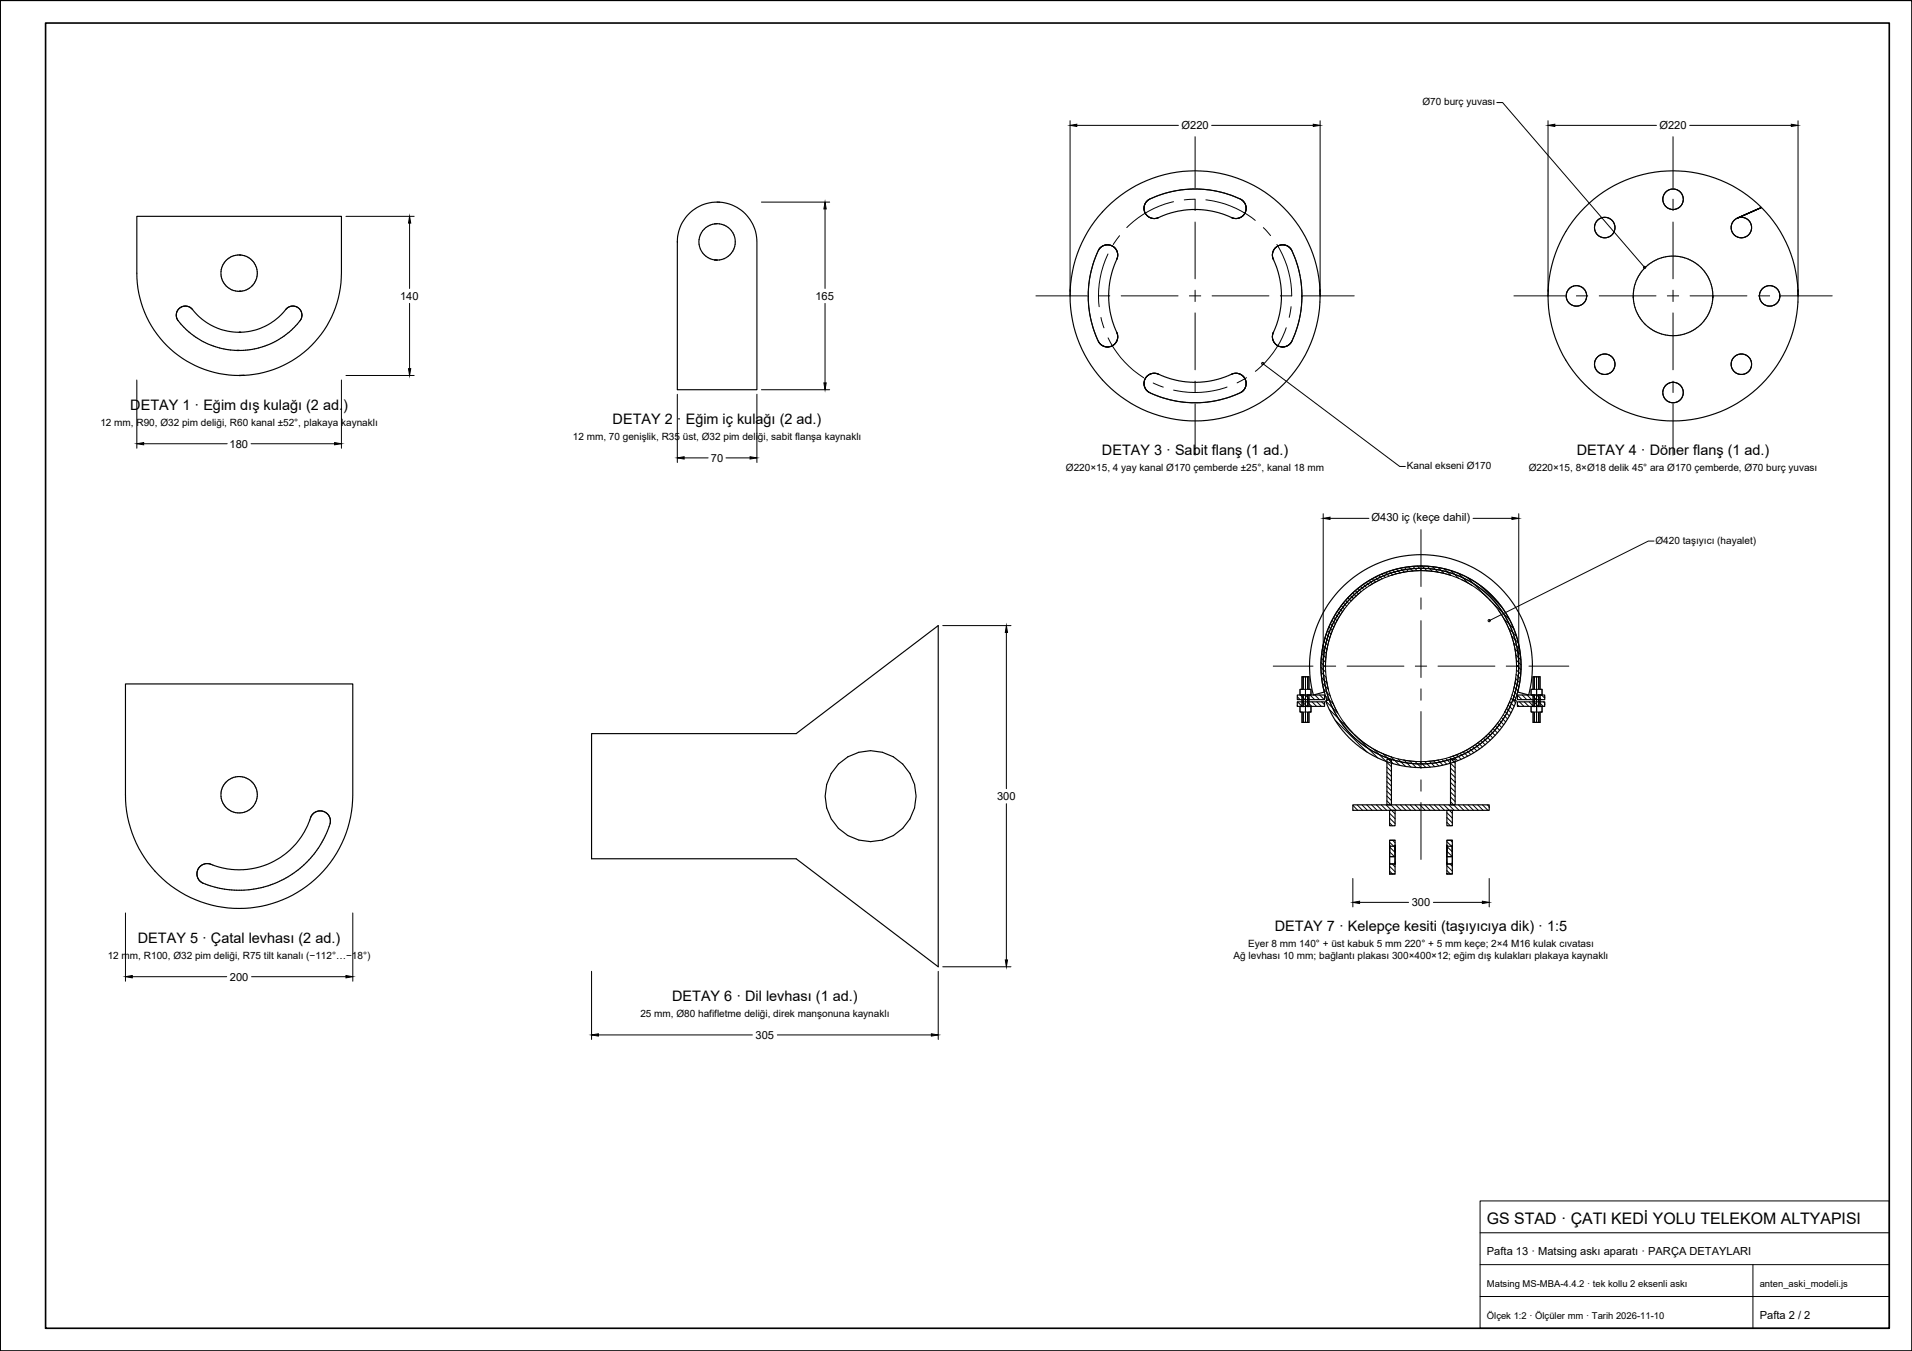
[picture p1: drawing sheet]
<svg xmlns="http://www.w3.org/2000/svg" width="841mm" height="594mm" viewBox="0 0 841 594" stroke-linecap="round" stroke-linejoin="round" font-family="sans-serif">
<!-- layer: CERCEVE -->
<path d="M.1 .1h840.9v594h-840.9zM20.1 10.1h810.9v574h-810.9z" fill="none" stroke="#000" stroke-width=".72"/>
<!-- layer: ANTET -->
<path d="M651 528.1h180v56h-180zM651 556.1h180M651 542.1h180M771 556.1v28M651 570.1h180" fill="none" stroke="#000" stroke-width=".44"/>
<!-- layer: APARAT -->
<g fill="none" stroke="#000" stroke-width=".51">
<path d="M60.2 95.1h90v25a45 45 0 0 1-45 45 45 45 0 0 1-45-45zM303.1 94a17.5 17.5 0 0 1 19-3.8 17.5 17.5 0 0 1 10.8 16.2v65h-35v-65a17.3 17.3 0 0 1 5.2-12.4zM315.4 88.9h1.2M503.2 91.9v.1M503.3 92.5v.1M503.3 90.6v.1M503.4 92.9v.1M503.5 90.2l-.1 .1M503.5 93.1v.1M504 94.1v.1M504.1 88.9l-.1 .1M504.1 94.2v.1"/>
<path d="M504.9 95.1l.3 .2M505.2 87.9h-.1M505.9 95.7h.1M506.1 95.8h.1M506.3 95.9h.1M506.5 95.9h.1M508.7 96h-.1M509 95.9h.1M509.3 95.8l-.1 .1M542.6 96h.1M542.8 96h.1M543.3 96.1h.1"/>
<path d="M544 96.1h-.1M545.2 95.8l-.1 .1M545.3 95.8l-1.1 .3-2-.2-4.8-1.9-4-1.1-5.4-.7-3.9-.1-6.9 1-4 1.1-4.1 1.7M545.4 95.7l-.1 .1M546.4 95.1l-.1 .1M546.6 88.2h.1M546.6 95l-.1 .1M546.9 94.7l-.1 .1M546.9 88.5v.1M547.2 94.3l-.1 .1M547.3 89l.1 .1M547.7 89.8h.1"/>
<path d="M547.8 93.2l-.5 1-1.9 1.5M547.8 90l.1 .1M547.9 93.1l.2-2.3-1-2.1-1.4-1.1-4-1.7-4.6-1.4-5.7-1-4.4-.4-5.5 .2-4.1 .5-5.3 1.3-6.4 2.5-1.4 1.1-.8 1.1-.3 1.6 .7 2.6 1.8 1.6 1.8 .5 1.5-.2M547.9 93.1l-.1 .1M547.9 92.9v.1M548 90.6v.1M548 92.5v.1M548.1 91v.1M548.1 92.1v.1M764.1 96l10.7-4.8zM774.8 91.2l-10.7 4.8a4.5 4.5 0 0 0-1.8 6.8 4.5 4.5 0 0 0 7 .3 4.5 4.5 0 0 0-1-6.9 4.6 4.6 0 0 0-4.1-.3M483.5 109.5v.1"/>
<path d="M483.9 109.1h-.1M484.1 108.9h-.1M485.5 108h-.1M487.8 107.7h.1M488.1 107.8h.1M488.6 107.9h.1M489.9 108.6h.1M490.3 108.9l-2-1.1-1.6-.1-1.6 .4-1.5 1.2-2.5 5.7-1.8 7.4-.6 5.8v3.9l.5 5.4 1.7 6.8 2.4 6.1M490.3 108.9l.1 .1M490.4 109l1 1.7 .2 1.9-3 9.3-.7 4.1-.2 5.2 .6 6.1 1 3.8 2.2 5.7-.1 2.6M490.6 109.3l.1 .1M491.3 110.4v.1"/>
<path d="M491.3 113.8h.1M491.4 113.6h.1M491.5 113.3v.1M491.6 112.9v.1M559.7 112.4v.1M559.7 111.8v.1M559.8 111.5l-.1 .1M559.8 113.1v.1M559.8 113.3l.1 .1M559.9 113.6h.1M560 113.8h.1M560 110.6l-.1 .1"/>
<path d="M560.2 110l-.4 1.3-.1 1.5 2.1 5.6 1.1 4 .7 5.4 .1 3.9-1 6.9-1.1 4-1.8 4.4v2l1.1 2.1 2.2 1.4 1.3 .1 1.5-.4 1.9-1.4M560.3 109.9l1.4-1.5 1.7-.7 2.2 .2 1.9 1.2 2.6 5.6 1.9 7.1 .7 7-.5 8.3-1.8 7.5-2.6 6.1M560.3 109.9l-.1 .1M560.6 109.4h.1M560.9 109.1l-.1 .1M561.1 108.9h-.1M561.5 108.6h-.1M561.6 108.5h-.1M562.9 107.8l-.1 .1M563.2 107.8h.1M563.7 107.7h-.1M564.7 107.7h.1"/>
<path d="M565.4 107.8h.1M566.7 108.4l.1 .1M567.8 109.4v.1M78.6 135.8a4 4 0 0 1 6 .2 26.2 26.2 0 0 0 41.8-.6l1.3-.7 1.4-.1a4 4 0 0 1 2.9 6.4 34 34 0 0 1-40.9 10.1 30.1 30.1 0 0 1-13.4-11.4v-2.2zM470.7 130.1a55 55 0 0 0 55 55 55 55 0 0 0 55-55M470.7 130.1a55 55 0 0 1 55-55 55 55 0 0 1 55 55M470.7 127.4v2.7M487.7 129.9v.2M563.7 129.9v.2M580.6 127.4l.1 2.7M680.9 130.1a55 55 0 0 0 55 55 55 55 0 0 0 55-55M680.9 130.1a55 55 0 0 1 55-55 55 55 0 0 1 55 55"/>
<path d="M681 127.4l-.1 2.7M773.9 130.1l.2 1.3a4.6 4.6 0 0 0 3 3h2.6a4.7 4.7 0 0 0 3-3l.2-1.7a4.6 4.6 0 0 0-4-4.1h-.9a4.5 4.5 0 0 0-4.1 4.7M790.9 127.4v2.7M105.2 146.1h.7M483.3 150.4l.5 .7M483.3 150.5l.1 .1M483.8 151.1h.1M483.9 151.1l1 .9 1.6 .5h1.7l1.3-.6M484.2 151.5h.1M484.4 151.7h.1M486.3 152.5h.1M489.6 151.8l-.1 .1"/>
<path d="M489.9 151.7h-.1M490.2 151.4l-.1 .1M490.4 151.2l-.1 .1M490.7 150.8l-.1 .1M490.9 150.5v.1M491.3 146.5l.1 .1M491.4 149.4v.1M491.4 149.5l-.6 1.3-1.2 1M491.6 147.1v.1M560 149.6v.1M560.5 150.6v.1M560.6 150.8h.1"/>
<path d="M561.5 151.7h.1M561.6 151.8h.1M562.6 152.3h.1M562.8 152.4h.1M565 152.5h-.1M566.9 151.7h-.1M567.8 150.7v.1M567.9 150.6h.1M107.4 165.1h-2.2M503.2 168.9v.1M503.3 167.6v.1M503.3 169.6v.1"/>
<path d="M504 171.3h.1M504.1 165.9v.1M504.3 171.5v.1M504.3 171.6l1.8 1.3 5.4 2 6.5 1.6 5.7 .6 5.8-.1 6-.9 5.9-1.7 3.8-1.5 1.5-1M504.9 165.1v.1M505.1 172.3h.1M505.1 165h-.1M505.2 172.4h.1M506 164.5h-.1M506.2 164.4h-.1M506.3 164.4h.1M507.2 164.1l-.1 .1"/>
<path d="M508.6 164.2h.1M509.2 164.4l-2.6-.1-1.2 .5-1.4 1.2-.6 1.2-.2 2.1 1.1 2.2M509.2 164.4h.1M542 164.4l-.1 .1M542.9 164.2h-.1M543.2 164.1l-.1 .1M544.6 164.3h.1M545.1 164.4l-2.4-.2-8.8 3-7.2 .9-5.2-.2-4.1-.7-8.1-2.8M545.1 164.4h.1M545.2 164.4l1 .5M545.3 164.4l.1 .1M546.2 164.9l.1 .1"/>
<path d="M546.3 165l.5 .5M546.3 172.3h-.1M546.4 165.1l.1 .1M546.5 172.1l-.1 .1M546.8 171.8l-.1 .1M546.8 165.5h.1M546.9 165.5l.2 .3M547.1 165.8l.1 .1M547.1 171.4v.1M547.2 165.9l.3 .4M547.3 171.3l-.5 .5M547.4 171.2l-.1 .1"/>
<path d="M547.5 166.3l.1 .1M547.6 166.4l.5 2.7-.7 2.1M547.8 170.3v.1M547.9 167.1v.1M548.1 167.9v.1M589.8 258.8a49 49 0 0 1 59.4-8.5 49 49 0 0 1 23.2 55.3l-4.8-1.3a44 44 0 0 0-42.5-55.4 44 44 0 0 0-42.6 55.4l-4.8 1.3a49 49 0 0 1 12.1-46.8zM593.5 262.3a44 44 0 0 1 54.9-6.7 44 44 0 0 1 18 52.4l-.9-.3a43 43 0 0 0-40.5-57.8 43 43 0 0 0-40.4 57.8l-.9 .3a43.9 43.9 0 0 1 9.8-45.7zM55.2 300.8h100v48.7a50 50 0 0 1-50 50 50 50 0 0 1-50-50zM570.6 308.6h12v2h-12zM570.6 305.6h12v2.1h-12zM583.1 308.2l1.5-.5 2.7 5.9 3.6 5.5 5.2 5.7 4.7 3.7 5.7 3.2 6.6 2.6 6.5 1.3 4.3 .3 6.6-.3 6.4-1.3 6.7-2.6 5.2-2.9 5.2-4 5.2-5.7 3.3-5 3-6.4 1.5 .5-3.1 6.7-3.5 5.2-4.1 4.7-4.8 4-5.2 3.4-6.7 2.9-6.1 1.6-7.3 .8-7.4-.4-6.1-1.3-6.4-2.4-6.4-3.6-4.9-3.9-5.4-5.8-3.7-5.7zM667.5 308.6h12v2h-12z"/>
<path d="M667.5 305.6h12v2.1h-12zM260.2 322.6h90l62.5-47.5v150l-62.5-47.5h-90zM610.1 333.9h1.9v20h-1.9zM638 333.9h2.1v20h-2.1zM595.1 353.9h60v2.4h-60zM611.2 356.3h2.4v6.8h-2.4zM636.4 356.3h2.4v6.8h-2.4zM611.2 369.5h2.4v7.2h-2.4zM611.2 379.9h2.4v4.4h-2.4zM611.2 372.1h2.4v7.8h-2.4zM611.2 369.5h2.4M611.2 376.7h2.4"/>
<path d="M636.4 369.5h2.4v7.2h-2.4zM636.4 379.9h2.4v4.4h-2.4zM636.4 372.1h2.4v7.8h-2.4zM636.4 369.5h2.4M636.4 376.7h2.4M87.9 381.1l.2-.2a5 5 0 0 1 6.3-.2 33.3 33.3 0 0 0 42.6-22l1-1.2 1.2-.6a4.5 4.5 0 0 1 3.8 .2l1.5 1.4a4.7 4.7 0 0 1 .7 3.8 42 42 0 0 1-56 26 4.5 4.5 0 0 1-2.4-5.3zM611.2 384.3h2.4M636.4 384.3h2.4"/>
<circle cx="735.9" cy="87.6" r="4.5"/>
<circle cx="315.4" cy="106.4" r="8"/>
<circle cx="705.9" cy="100.1" r="4.5"/>
<circle cx="105.2" cy="120.1" r="8"/>
<circle cx="693.4" cy="130.1" r="4.5"/>
<circle cx="735.9" cy="130.1" r="17.5"/>
<circle cx="705.9" cy="160.2" r="4.5"/>
<circle cx="735.9" cy="172.6" r="4.5"/>
<circle cx="766" cy="160.2" r="4.5"/>
<circle cx="105.2" cy="349.5" r="8"/>
<circle cx="382.9" cy="350.1" r="20"/>
</g>
<!-- layer: EKSEN -->
<g fill="none" stroke="#000" stroke-width=".44">
<path d="M525.7 60.1v22.5M735.9 60.1v22.5M516.2 88.7a42.4 42.4 0 0 0-20.6 11.4M520.9 87.9l4.7-.3 .1 5M525.7 97.6v25M530.4 87.9a42.1 42.1 0 0 1 21.7 9M735.9 87.6v5M735.9 97.6v25M487.4 111.7a42.5 42.5 0 0 0-3.9 23.2M492.4 103.6l-2.7 3.9M555.7 100.1l3.2 3.5M561.7 107.5a42.3 42.3 0 0 1 6.5 22.6h-5"/>
<path d="M455.7 130.1h22.5M483.2 130.1h5M484.3 139.6l1.3 4.6M493.2 130.1h25M523.2 130.1h5M525.7 127.6v5M525.7 137.6v25M533.2 130.1h25M567.9 134.8l-.8 4.7M573.2 130.1h22.5M665.9 130.1h22.5M693.4 130.1h5"/>
<path d="M703.4 130.1h25M733.4 130.1h5M735.9 127.6v5M735.9 137.6v25M743.4 130.1h25M773.4 130.1h5M783.4 130.1h22.5M487.4 148.6a42.8 42.8 0 0 0 15.7 17.5M565.8 144.1a42 42 0 0 1-13.6 19.2M507.3 168.4l4.4 1.8M525.7 167.6v5M525.7 177.6v22.5"/>
<path d="M539.7 170.2a42.3 42.3 0 0 1-23.5 1.3M548.3 166.1l-4.2 2.3M735.9 167.6v5M735.9 177.6v22.5M625 232.9v25M625 262.9v5M625 272.9v25M560.1 292.9h17.4M582.5 292.9h5M592.5 292.9h25M622.5 292.9h5M632.5 292.9h25"/>
<path d="M662.5 292.9h5M672.5 292.9h17.6M625 302.9v5M625 312.9v25M625 342.9v5M625 352.9v25"/>
</g>
<!-- layer: OLCU -->
<g fill="none" stroke="#000" stroke-width=".44">
<path d="M470.7 53.1v75M473.7 55.1h44.7M533 55.1h44.7M580.7 53.1v75M658.4 45.1h2.5l62.5 72.5M680.9 53.1v75M683.9 55.1h44.7M743.2 55.1h44.7M790.9 53.1v75M152.2 95.1h30M180.2 98.1v28.7M334.9 88.9h30"/>
<path d="M362.9 91.9v34.9M180.2 133.4v28.7M362.9 133.4v35M555.4 159.9l60.3 45.2h2.5M60.2 167.1v30M150.2 167.1v30M152.2 165.1h30M297.9 173.4v30M332.9 173.4v30M334.9 171.4h30M63.2 195.1h36.7M110.4 195.1h36.8"/>
<path d="M300.9 201.4h10.6M319.3 201.4h10.6M582 225.9v65M585 227.9h17.1M647.9 227.9h17.1M668 225.9v65M727.6 237.9h-2.6l-69.9 35M414.7 275.1h30M442.7 278.1v68.7M442.7 353.4v68.7M595.1 386.3v12.5M598 396.8h21.6"/>
<path d="M630.5 396.8h21.5M655.1 386.3v12.5M55.2 401.5v30M155.2 401.5v30M58.2 429.5h41.5M110.6 429.5h41.6M260.2 427.1v30M412.7 427.1v30M414.7 425.1h30M263.2 455.1h67.7M341.9 455.1h67.8"/>
<circle cx="723.4" cy="117.6" r=".49"/>
<circle cx="555.4" cy="159.8" r=".49"/>
<circle cx="655" cy="272.9" r=".49"/>
</g>
<!-- layer: KECE -->
<g fill="none" stroke="#000" stroke-width=".44">
<path d="M595.3 263.2a42 42 0 0 1 45.8-9.1 42 42 0 0 1 26 38.8h.9h-.9a42 42 0 0 1-58.1 38.8 42 42 0 0 1-13.7-68.5z"/>
<circle cx="625" cy="292.9" r="43"/>
</g>
<!-- layer: TARAMA -->
<g fill="none" stroke="#000" stroke-width=".44">
<path d="M596.1 259.7l1.4 1.5M597.3 258.8l1.4 1.4M598.5 257.9l1.4 1.4M599.7 256.9l1.4 1.5M600.9 256.1l1.5 1.4M602.3 255.3l1.4 1.4M603.6 254.5l1.5 1.5M605 253.8l1.5 1.4M606.4 253l1.5 1.6M607.9 252.4l1.5 1.5M609.4 251.8l1.5 1.6M610.9 251.2l1.6 1.6"/>
<path d="M612.5 250.7l1.7 1.6M614.2 250.2l1.7 1.7M615.9 249.9l1.7 1.7M617.7 249.5l1.7 1.8M619.6 249.2l1.8 1.9M621.5 249.1l1.9 1.9M623.5 248.9l2 2M625.6 248.9l1 1.1M626.6 250l1.1 1M627.8 249l2.2 2.2M630.1 249.2l2.4 2.4M632.6 249.6l2.6 2.6"/>
<path d="M635.3 250.1l2.9 2.9M638.2 250.9l3.4 3.4M641.5 252.1l4.3 4.3M645.4 253.9l9 9M651.1 257.4l9.4 9.5M583.3 278.8l.8 .8M583.9 277.3l1.6 1.5M584.1 279.6l.8 .8M584.5 275.7l1.5 1.6M585.2 274.2l.7 .8M585.9 272.9l1.5 1.4M586 275.1l.7 .7"/>
<path d="M586.6 271.5l1.5 1.4M587.4 270.1l1.4 1.5M588.2 268.8l1.5 1.5M589.1 267.6l1.4 1.4M590 266.3l1.4 1.5M590.9 265.1l1.5 1.5M591.9 264l1.4 1.4M592.9 262.9l1.4 1.4M593.9 261.8l1.4 1.4M595 260.7l1.4 1.5M655.1 263.6l6.2 6.1M661.3 269.8l2.7 2.7"/>
<path d="M661.6 272.2l2.3 2.3M663.6 276.4l3.4 3.4M663.9 274.5l1.9 2M665 279.8l2.8 2.9M581.1 293.5l2 2M581.1 291.4l1.9 1.9M581.1 295.7l2.2 2.2M581.2 289.4l1.9 1.9M581.3 298l2.4 2.4M581.4 287.4l1.8 1.9M581.6 285.6l1.8 1.7M582 283.8l1.7 1.7"/>
<path d="M582.4 282.1l1.7 1.7M582.8 280.4l1.7 1.6M665.8 282.8l2.6 2.6M666.4 285.5l2.4 2.3M666.7 298.5l1.7 1.7M666.7 288l2.3 2.2M666.9 296.6l1.8 1.8M667 294.6l1.9 1.9M667 290.3l2.1 2.1M667 292.5l2 2M570.6 310.6h.1M570.6 306.4l1.3 1.3"/>
<path d="M570.8 308.6l2 2M572 305.6l2 2.1M572.9 308.6l2 2M574.1 305.6l2 2.1M575 308.6l2 2M576.2 305.6l2.1 2.1M577.1 308.6l2 2M578.3 305.6l2.1 2.1M579.2 308.6l2 2M580.5 305.6l2 2.1M581.3 308.6l1.3 1.3M581.7 300.5l2.6 2.6"/>
<path d="M582.2 303.1l1.4 1.4M582.6 305.6v.1M583 306.1l3.4 3.4M583.2 308.3l5.3 5.4M583.6 304.6l1.6 1.4M584.6 307.7h.1M584.7 312l4.1 4M587.3 316.7l14 14M588.8 316.1l6.2 6.2M657.8 319.2l1.8 1.9M658.7 318.1l1.9 1.8M659.6 316.8l1.8 1.9"/>
<path d="M660.4 315.6l1.9 1.9M661.2 314.3l1.9 1.9M662 312.9l1.9 1.9M662.7 311.5l2 2M663.4 310.1l.8 .7M664 308.6l2 2M664.2 310.8l1.2 1.2M664.6 307l2.1 2M665.1 305.4l1.6 1.6M665.6 303.8l1.6 1.6M666 302.1l1.7 1.7M666.4 300.3l1.7 1.7"/>
<path d="M667.5 305.7l1.9 2M667.5 309.9l.7 .7M668.3 308.6l2 2M669.6 305.6l2 2.1M670.5 308.6l2 2M671.7 305.6l2 2.1M672.6 308.6l2 2M673.8 305.6l2 2.1M674.7 308.6l2 2M675.9 305.6l2.1 2.1M676.8 308.6l2 2M678.1 305.6l1.4 1.4"/>
<path d="M678.9 308.6l.6 .6M595.7 323l6.1 6.1M601.9 329.2l4.1 4.1M604.3 329.5l2.3 2.3M606.7 331.8l2.9 3M608.5 331.5l4.3 4.3M610.1 337.3l1.9 2M610.1 335.2l1.9 2M610.1 339.4l1.9 2M610.9 333.9l1.1 1.2M611.9 332.8l3.7 3.7M614.9 333.7l1.3 1.3"/>
<path d="M616.2 335l2 2M617.6 334.2l3 3.1M620.1 334.6l2.8 2.9M622.4 334.8l2.7 2.7M624.6 334.9l2.6 2.6M626.7 334.9l2.4 2.4M628.7 334.7l.9 1M629.7 335.7l1.3 1.4M630.6 334.6l.9 .8M631.5 335.5l1.4 1.3M632.4 334.3l2.2 2.2M634.2 333.9l2.2 2.2"/>
<path d="M635.9 333.5l4.2 4.1M637.6 333l2.5 2.5M638 339.9l2.1 2M638 337.7l2.1 2M639.1 332.5l2.1 2M640.7 331.9l2 2M642.2 331.3l1.9 1.9M643.6 330.6l2 1.9M645 329.9l.7 .7M645.8 330.6l1.1 1.2M646.4 329.1l.7 .7M647.1 329.8l1.2 1.2"/>
<path d="M647.7 328.3l1.9 1.9M649 327.4l1.9 1.9M650.2 326.6l1.8 1.8M651.4 325.6l.7 .7M652.1 326.4l1.1 1.1M652.6 324.7l1.8 1.8M653.7 323.7l1.8 1.8M654.8 322.6l1.8 1.9M655.8 321.5l1.8 1.9M656.8 320.4l1.9 1.9M595.1 356.2v.1M595.1 354.1l2.1 2.2"/>
<path d="M597 353.9l2.3 2.4M599.1 353.9l2.4 2.4M601.2 353.9l2.4 2.4M603.3 353.9l2.4 2.4M605.4 353.9l2.5 2.4M607.6 353.9l2.4 2.4M609.7 353.9l3.9 4M610.1 345.8l1.9 2M610.1 341.6l1.9 1.9M610.1 352.1l4.1 4.2M610.1 350l1.9 2.1M610.1 347.9l1.9 2"/>
<path d="M610.1 343.7l1.9 2M611.2 359.7l2.4 2.4M611.2 357.6l2.4 2.4M613.9 353.9l2.4 2.4M616 353.9l2.4 2.4M618.2 353.9l2.4 2.4M620.3 353.9l2.4 2.4M622.4 353.9l2.4 2.4M624.5 353.9l2.4 2.4M626.6 353.9l2.5 2.4M628.8 353.9l2.4 2.4M630.9 353.9l2.4 2.4"/>
<path d="M633 353.9l2.4 2.4M635.1 353.9l3.7 3.7M636.4 359.5l2.4 2.4M636.4 357.3l2.4 2.5M637.3 353.9l2.3 2.4M638 352.6l3.8 3.7M638 350.4l2.1 2.1M638 348.3l2.1 2M638 346.2l2.1 2M638 344.1l2.1 2M638 342l2.1 2M641.5 353.9l2.4 2.4"/>
<path d="M643.6 353.9l2.4 2.4M645.7 353.9l2.5 2.4M647.9 353.9l2.4 2.4M650 353.9l2.4 2.4M652.1 353.9l2.4 2.4M654.2 353.9l.9 .8M611.2 361.8l1.3 1.3M611.2 376.7h.1M611.2 374.6l2.2 2.1M611.2 372.5l2.4 2.3M611.2 370.3l2.4 2.4M612.3 379.9l1.3 1.3"/>
<path d="M612.5 369.5l1.1 1.1M636.4 361.6l1.5 1.5M636.4 376.4l.3 .3M636.4 374.3l2.4 2.4M636.4 372.2l2.4 2.4M636.4 370.1l2.4 2.4M637.8 379.9l1 1.1M638 369.5l.8 .8M611.2 383l1.3 1.3M611.2 380.9l2.4 2.4M636.4 382.8l1.5 1.5M636.4 380.7l2.4 2.4"/>
</g>
<!-- layer: CIVATA_PIM -->
<g fill="none" stroke="#000" stroke-width=".44">
<path d="M573.3 297.6v5.4M574.2 297.6h-1.5v5.4M575.2 297.6h.6v5.4M674.9 297.6v5.4M675.9 297.6h-1.5v5.4M676.8 297.6h.6v5.4M571.8 303.1h2.4v2.5h-2.4zM571.8 310.6h2.4v2.5h-2.4zM572.7 313.2v4.4h1.5M572.7 305.4v5.4M572.8 303.1h-1v2.5h1M572.8 310.6h-1v2.5h1"/>
<path d="M573.3 305.4v5.4M573.3 313.2v4.4M574.2 303.1h2.5v2.5h-2.5zM574.2 310.6h2.5v2.5h-2.5zM575.2 303v-5.4h-1v20h1M575.2 305.4v5.4M575.2 313.2v4.4M575.7 303.1h1v2.5h-1M575.7 310.6h1v2.5h-1M575.8 313.2v4.4h-.6M575.8 305.4v5.4M673.5 303.1h2.4v2.5h-2.4z"/>
<path d="M673.5 310.6h2.4v2.5h-2.4zM674.4 313.2v4.4h1.5M674.4 305.4v5.4M674.4 303.1h-.9v2.5h.9M674.4 310.6h-.9v2.5h.9M674.9 305.4v5.4M674.9 313.2v4.4M675.9 303.1h2.4v2.5h-2.4zM675.9 310.6h2.4v2.5h-2.4zM676.8 303v-5.4h-.9v20h.9M676.8 305.4v5.4M676.8 313.2v4.4"/>
<path d="M677.3 303.1h1v2.5h-1M677.3 310.6h1v2.5h-1M677.4 313.2v4.4h-.6M677.4 305.4v5.4"/>
</g>
<!-- layer: APARAT -->
<g fill="#000">
<circle cx="611.2" cy="379.9" r=".25"/>
<circle cx="611.2" cy="372.1" r=".25"/>
<circle cx="611.2" cy="372.2" r=".25"/>
<circle cx="611.2" cy="372.3" r=".25"/>
<circle cx="613.6" cy="372.1" r=".25"/>
<circle cx="613.6" cy="379.9" r=".25"/>
<circle cx="613.6" cy="372.3" r=".25"/>
<circle cx="613.6" cy="372.2" r=".25"/>
<circle cx="636.4" cy="379.9" r=".25"/>
<circle cx="636.4" cy="372.1" r=".25"/>
<circle cx="636.4" cy="372.2" r=".25"/>
<circle cx="636.4" cy="372.3" r=".25"/>
<circle cx="638.8" cy="372.1" r=".25"/>
<circle cx="638.8" cy="372.2" r=".25"/>
<circle cx="638.8" cy="372.3" r=".25"/>
<circle cx="638.8" cy="379.9" r=".25"/>
</g>
<!-- layer: TASIYICI_REF -->
<g fill="none" stroke="#000" stroke-width=".44">
<path d="M607.1 254.9l-4.6 2.6M638 253a42.1 42.1 0 0 0-26 0M642.9 254.9l4.7 2.5M591 268.2a42.4 42.4 0 0 0-8 24.8M598.3 260.6l-3.9 3.6M651.8 260.5l3.8 3.7M659 268.2a42 42 0 0 1 8.1 24.7M583.4 298.2l1 5.2M666.7 298.1l-.9 5.2M586 308.4l2.2 4.8M591.1 317.6a41.7 41.7 0 0 0 21 15.3M659.1 317.6a42 42 0 0 1-21 15.2"/>
<path d="M664.1 308.3l-2.2 4.8M617.2 334.2l5.3 .6M633 334.2l-5.3 .6"/>
</g>
<!-- layer: OLCU -->
<g fill="#000" stroke="#000" stroke-width=".44">
<path d="M470.7 55.1l3-.5v1zM577.7 54.6l3 .5-3 .5zM680.9 55.1l3-.5v1zM787.9 54.6l3 .5-3 .5zM180.2 95.1l.5 3h-1zM362.9 88.9l.5 3h-1zM179.7 162.1h1l-.5 3zM362.4 168.4h1l-.5 3zM60.2 195.1l3-.5v1zM147.2 194.6l3 .5-3 .5zM297.9 201.4l3-.6v1.1zM329.9 200.8l3 .6-3 .5z"/>
<path d="M582 227.9l3-.5v1zM665 227.4l3 .5-3 .5zM442.7 275.1l.5 3h-1zM595.1 396.8l2.9-.5v1zM652 396.3l3.1 .5-3.1 .5zM55.2 429.5l3-.5v1zM152.2 429l3 .5-3 .5zM442.2 422.1h1l-.5 3zM260.2 455.1l3-.5v1zM409.7 454.6l3 .5-3 .5z"/>
</g>
<text font-size="7" x="654" y="538.1">GS STAD · ÇATI KEDİ YOLU TELEKOM ALTYAPISI</text>
<g font-size="6.4">
<text x="57.3" y="180.1">DETAY 1 · Eğim dış kulağı (2 ad.)</text>
<text x="269.5" y="186.4">DETAY 2 · Eğim iç kulağı (2 ad.)</text>
<text x="484.7" y="200.1">DETAY 3 · Sabit flanş (1 ad.)</text>
<text x="693.5" y="200.1">DETAY 4 · Döner flanş (1 ad.)</text>
<text x="560.7" y="409.3">DETAY 7 · Kelepçe kesiti (taşıyıcıya dik) · 1:5</text>
<text x="60.6" y="414.5">DETAY 5 · Çatal levhası (2 ad.)</text>
<text x="295.6" y="440.1">DETAY 6 · Dil levhası (1 ad.)</text>
</g>
<g font-size="4.9">
<text x="519.7" y="56.8">Ø220</text>
<text x="729.9" y="56.8">Ø220</text>
<text x="176" y="131.8">140</text>
<text x="358.7" y="131.8">165</text>
<text x="101" y="196.8">180</text>
<text x="312.7" y="203.1">70</text>
<text x="603.3" y="229.2">Ø430 iç (keçe dahil)</text>
<text x="438.6" y="351.8">300</text>
<text x="621" y="398.5">300</text>
<text x="101.1" y="431.2">200</text>
<text x="332.3" y="456.8">305</text>
<text x="654" y="552.1">Pafta 13 · Matsing askı aparatı · PARÇA DETAYLARI</text>
<text x="774.1" y="580.1">Pafta 2 / 2</text>
</g>
<g font-size="4.4">
<text x="625.7" y="46.2">Ø70 burç yuvası</text>
<text x="44.1" y="187.1">12 mm, R90, Ø32 pim deliği, R60 kanal ±52°, plakaya kaynaklı</text>
<text x="252" y="193.4">12 mm, 70 genişlik, R35 üst, Ø32 pim deliği, sabit flanşa kaynaklı</text>
<text x="468.9" y="207.1">Ø220×15, 4 yay kanal Ø170 çemberde ±25°, kanal 18 mm</text>
<text x="618.8" y="206.2">Kanal ekseni Ø170</text>
<text x="672.4" y="207.1">Ø220×15, 8×Ø18 delik 45° ara Ø170 çemberde, Ø70 burç yuvası</text>
<text x="728.2" y="239">Ø420 taşıyıcı (hayalet)</text>
<text x="549" y="416.3">Eyer 8 mm 140° + üst kabuk 5 mm 220° + 5 mm keçe; 2×4 M16 kulak cıvatası</text>
<text x="47.4" y="421.5">12 mm, R100, Ø32 pim deliği, R75 tilt kanalı (−112°…−18°)</text>
<text x="542.6" y="421.9">Ağ levhası 10 mm; bağlantı plakası 300×400×12; eğim dış kulakları plakaya kaynaklı</text>
<text x="281.7" y="447.1">25 mm, Ø80 hafifletme deliği, direk manşonuna kaynaklı</text>
</g>
<g font-size="4.2">
<text x="654" y="566.1">Matsing MS-MBA-4.4.2 · tek kollu 2 eksenli askı</text>
<text x="774.1" y="566.1">anten_aski_modeli.js</text>
<text x="654" y="580.1">Ölçek 1:2 · Ölçüler mm · Tarih 2026-11-10</text>
</g>
</svg>
